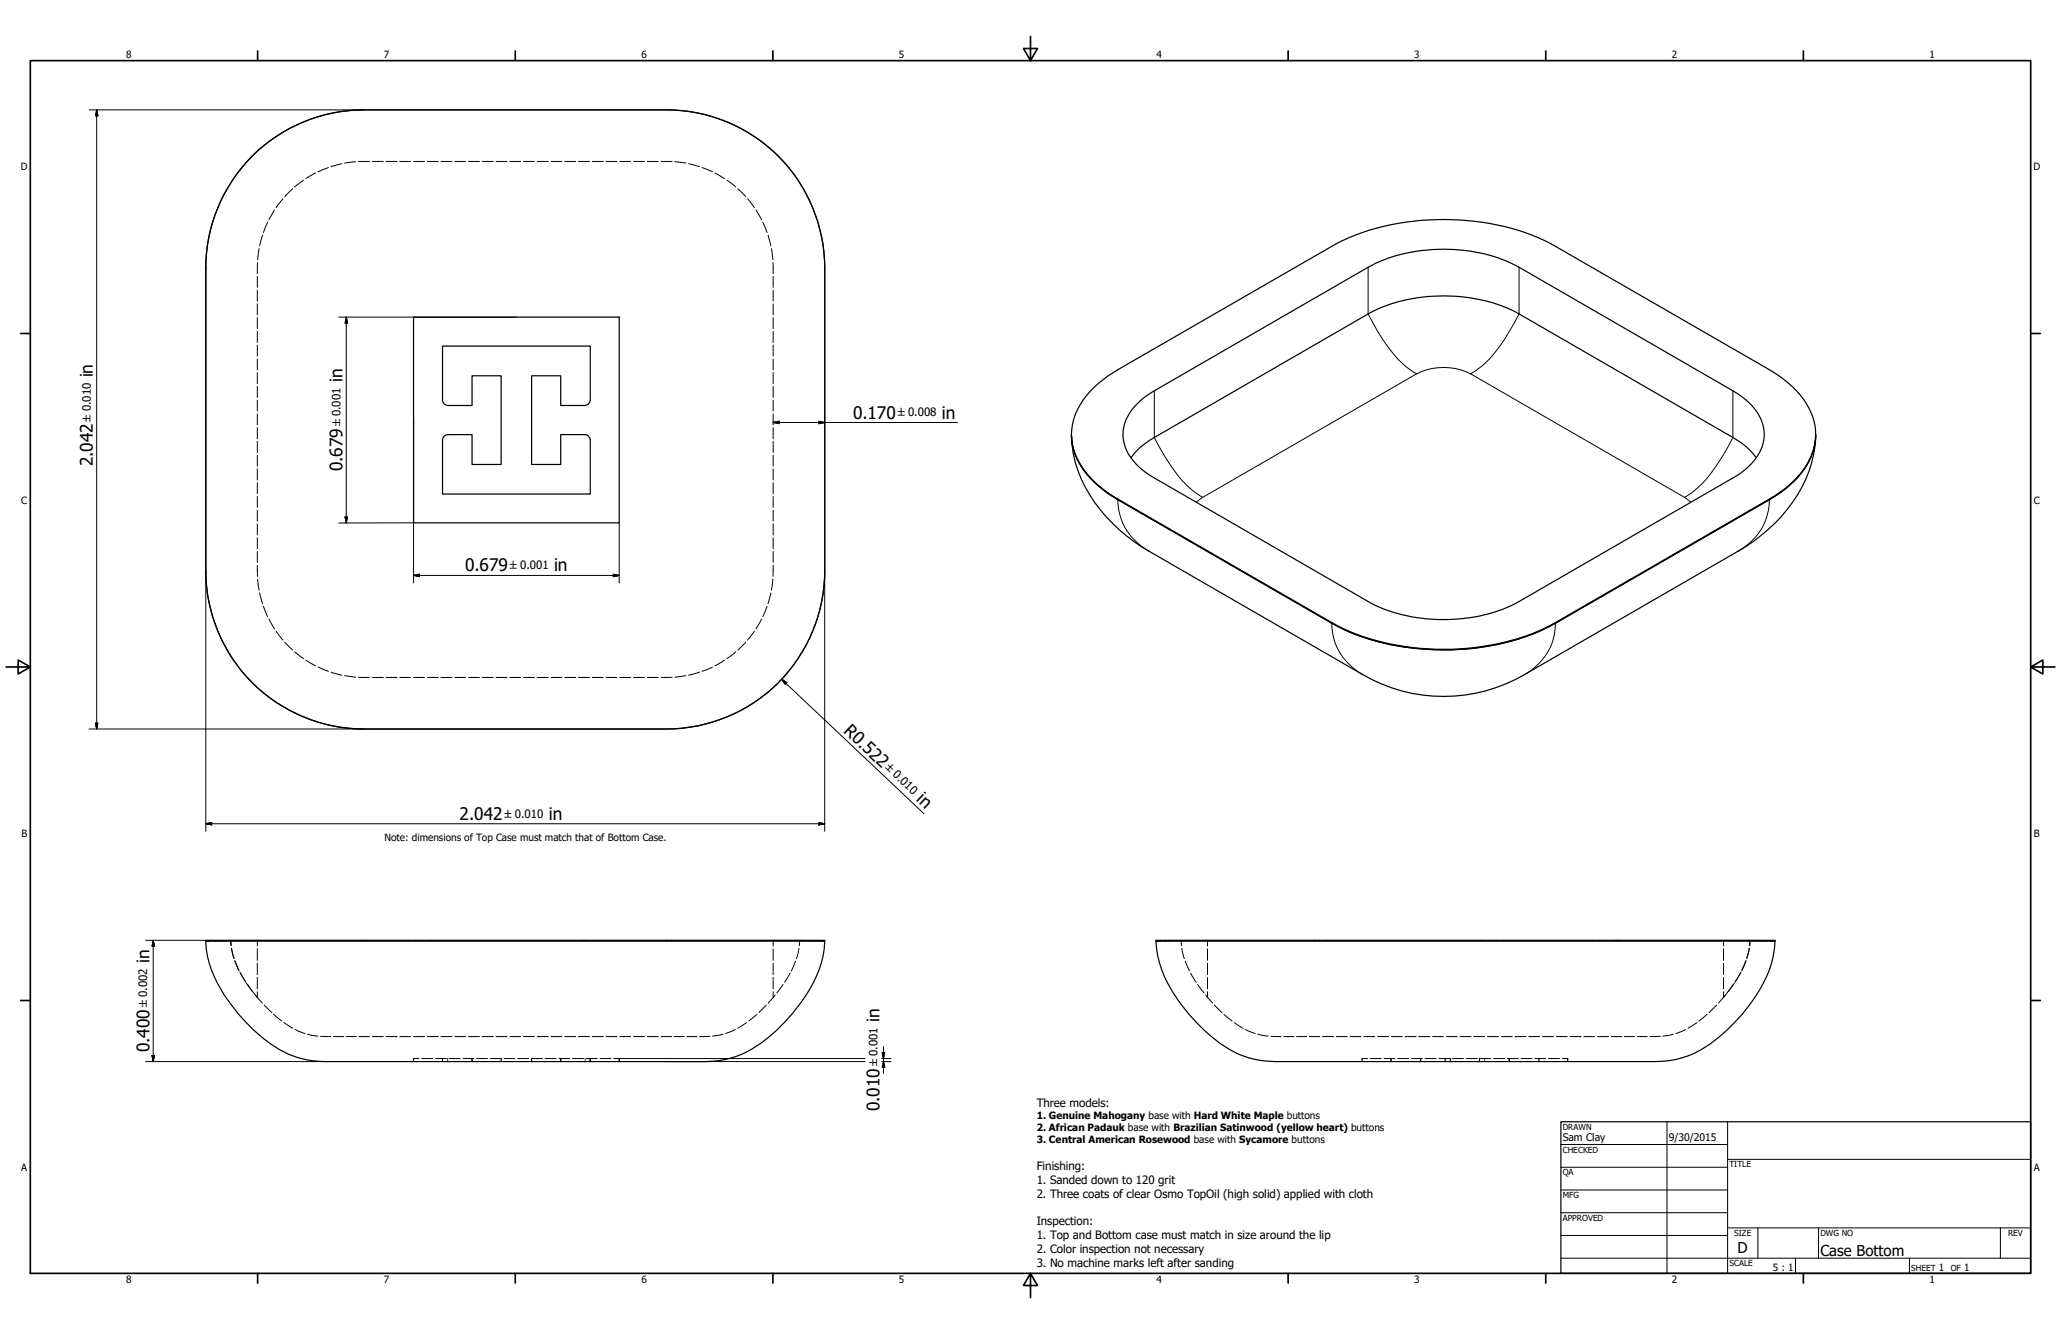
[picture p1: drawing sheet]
<svg xmlns="http://www.w3.org/2000/svg" width="864mm" height="559mm" viewBox="0 0 864 559" stroke-linecap="round" stroke-linejoin="round" font-family="sans-serif">
<!-- layer: Hidden (ANSI) -->
<g fill="none" stroke="#000" stroke-width=".42">
<path d="M122.6 79.1l-3.3 3.3M127.2 75.5l-3.7 2.8M132.2 72.5l-4 2.3M137.6 70.2l-4.3 1.7M143.3 68.6l-4.6 1.2M149 67.8l-4.6 .5M154.8 67.6l-4.6 .1M156 67.6h4.6M161.7 67.6h4.7M167.5 67.6h4.6M173.3 67.6h4.6M179 67.6h4.6"/>
<path d="M184.8 67.6h4.6M190.6 67.6h4.5M196.3 67.6h4.6M202.1 67.6h4.6M207.8 67.6h4.7M213.6 67.6h4.6M219.3 67.6h4.7M225.1 67.6h4.6M230.9 67.6h4.6M236.7 67.6h4.5M242.4 67.6h4.6M248.2 67.6h4.6"/>
<path d="M253.9 67.6h4.6M259.7 67.6h4.6M265.4 67.6h4.7M271.2 67.6h4.6M277 67.6l4.6 .1M282.8 67.8l4.6 .5M288.5 68.6l4.6 1.2M294.2 70.2l4.3 1.7M299.6 72.5l4 2.3M304.6 75.5l3.7 2.8M309.2 79.1l3.3 3.3M110 98.5l-1.2 4.5"/>
<path d="M112.1 93.1l-1.7 4.3M115 87.9l-2.3 4.1M118.6 83.3l-2.9 3.7M313.2 83.3l2.9 3.7M316.8 87.9l2.3 4.1M319.7 93.1l1.7 4.3M321.8 98.5l1.2 4.5M107.8 115.8v4.6M107.9 110l-.1 4.6M108.6 104.1l-.7 4.7M323.2 104.1l.6 4.7M323.9 110l.1 4.6"/>
<path d="M324 115.8v4.6M107.8 121.5v4.7M107.8 127.3v4.6M107.8 133v4.7M107.8 138.8v4.6M324 121.5v4.7M324 127.3v4.6M324 133v4.7M324 138.8v4.6M107.8 144.6v4.6M107.8 150.4v4.5M107.8 156.1v4.6"/>
<path d="M324 144.6v4.6M324 150.4v4.5M324 156.1v4.6M107.8 161.9v4.6M107.8 167.6v4.6M107.8 173.4v4.6M107.8 179.1v4.7M324 161.9v4.6M324 167.6v4.6M324 173.4v4.6M324 179.1v4.7M107.8 184.9v4.6"/>
<path d="M107.8 190.7v4.6M107.8 196.4v4.6M324 184.9v4.6M324 190.7v4.6M324 196.4v4.6M107.8 202.2v4.6M107.8 208v4.5M107.8 213.7v4.6M107.8 219.5v4.6M324 202.2v4.6M324 208v4.5M324 213.7v4.6"/>
<path d="M324 219.5v4.6M107.8 236.8l.1 4.6M107.8 225.2v4.7M107.8 231v4.6M324 236.8l-.1 4.6M324 225.2v4.7M324 231v4.6M107.9 242.6l.7 4.6M108.8 248.3l1.2 4.6M110.4 254l1.7 4.3M112.7 259.3l2.3 4.1M319.1 259.3l-2.3 4.1"/>
<path d="M321.4 254l-1.7 4.3M323 248.3l-1.2 4.6M323.8 242.6l-.6 4.6M115.7 264.4l2.9 3.7M119.3 269l3.3 3.3M123.5 273l3.7 2.9M128.2 276.5l4 2.4M133.3 279.4l4.3 1.8M298.5 279.4l-4.3 1.8M303.6 276.5l-4 2.4M308.3 273l-3.7 2.9M312.5 269l-3.3 3.3"/>
<path d="M316.1 264.4l-2.9 3.7M138.7 281.6l4.6 1.2M144.4 283l4.6 .7M150.2 283.7l4.6 .1M156 283.8h4.6M161.7 283.8h4.7M167.5 283.8h4.6M173.3 283.8h4.6M179 283.8h4.6M184.8 283.8h4.6M190.6 283.8h4.5M196.3 283.8h4.6"/>
<path d="M202.1 283.8h4.6M207.8 283.8h4.7M213.6 283.8h4.6M219.3 283.8h4.7M225.1 283.8h4.6M230.9 283.8h4.6M236.7 283.8h4.5M242.4 283.8h4.6M248.2 283.8h4.6M253.9 283.8h4.6M259.7 283.8h4.6M265.4 283.8h4.7"/>
<path d="M271.2 283.8h4.6M281.6 283.7l-4.6 .1M287.4 283l-4.6 .7M293.1 281.6l-4.6 1.2M86.2 394.1h2.1M93.5 394l-4.2 .1M96.7 394l.1 2.1M96.7 394h2.2M96.7 394l.1 2.2M96.7 394h-2.1M100 394h4.5M105.6 394h4.5"/>
<path d="M107.8 393.9v2.3M107.8 397.4v4.9M111.2 394h4.5M116.8 394h4.5M122.4 394h4.5M128 394h4.4M133.5 394h4.5M139.1 394h4.5M144.7 394h4.5M150.3 394h4.5M156 394h4.6M161.7 394h4.7"/>
<path d="M167.5 394h4.6M173.3 394h4.6M179 394h4.6M184.8 394h4.6M190.6 394h4.5M196.3 394h4.6M202.1 394h4.6M207.8 394h4.7M213.6 394h4.6M219.3 394h4.7M225.1 394h4.6M230.9 394h4.6"/>
<path d="M236.7 394h4.5M242.4 394h4.6M248.2 394h4.6M253.9 394h4.6M259.7 394h4.6M265.4 394h4.7M271.2 394h4.6M277 394h4.5zM282.6 394h4.5M288.2 394h4.5M293.8 394h4.5M299.4 394h4.4"/>
<path d="M304.9 394h4.5M310.5 394h4.5M316.1 394h4.5M321.7 394h4.5M324 393.9v2.3M324 397.4v4.9M327.3 394h4.5M332.9 394h2.2M334.8 397.3l-1.1 4.3M335.1 394l-.1 2.2M335.1 394h2.1M338.3 394l4.2 .1"/>
<path d="M343.5 394.1h2.1M484.4 394.1h2.1M491.7 394l-4.1 .1M494.9 394h2.2M494.9 394l.1 2.2M494.9 394h-2.1M495.2 397.3l1.1 4.3M498.2 394h4.5M503.8 394h4.5M506 393.9v2.3M506 397.4v4.9M509.4 394h4.4"/>
<path d="M515 394h4.4M520.6 394h4.4M526.2 394h4.4M531.7 394h4.5M537.3 394h4.5M542.9 394h4.5M548.4 394h4.6zM554.2 394h4.6M559.9 394h4.6M565.7 394h4.6M571.4 394h4.7M577.2 394h4.7"/>
<path d="M583 394h4.6M588.7 394h4.6M594.5 394h4.6M600.3 394h4.5M606 394h4.6M611.8 394h4.6M617.5 394h4.7M623.3 394h4.6M629.1 394h4.6M634.8 394h4.6M640.6 394h4.6M646.4 394h4.5"/>
<path d="M652.1 394h4.6M657.9 394h4.6M663.6 394h4.6M669.4 394h4.6M675.1 394h4.6M680.8 394h4.5M686.4 394h4.5M692 394h4.5M697.5 394h4.6M703.1 394h4.5M708.7 394h4.5M714.3 394h4.5"/>
<path d="M719.9 394h4.4M722.2 393.9v2.3M722.2 397.4v4.9M725.5 394h4.4M731.1 394h2.2M733.3 394l-.1 2.1M733.3 394l-.1 2.2M733.3 394h2.1M736.4 394l4.2 .1M741.7 394.1h2.1M98 401.3l-1-4 1.1 4.3M98.4 402.3l1.6 4"/>
<path d="M98.4 402.7l1.8 4M100.5 407.2l2.2 3.7M100.7 407.7l2.4 3.8M103.3 411.9l2.5 3.4M103.7 412.4l2.6 3.5M107 416.8l2.9 3.4M107.8 403.5v4.7M107.8 409.4v4.8M107.8 415.4v2.4l-1.4-1.7M324 403.5v4.7M324 409.4v4.8M324 415.4v2.4"/>
<path d="M324.8 416.8l-2.9 3.4M328.1 412.4l-2.6 3.5M331.1 407.7l-2.4 3.8M333.4 402.7l-1.8 4M496.6 402.7l1.8 4M498.9 407.7l2.3 3.8M501.8 412.4l2.7 3.5M505.2 416.8l2.9 3.4M506 403.5v4.7M506 409.4v4.8M506 415.4v2.4M722.2 403.5v4.7"/>
<path d="M722.2 409.4v4.8M722.2 415.4v2.4l1.3-1.7M722.9 416.8l-2.8 3.4M726.3 412.4l-2.7 3.5M726.7 411.9l-2.5 3.4M729.2 407.7l-2.3 3.8M729.5 407.2l-2.2 3.7M731.6 402.7l-1.8 4M731.6 402.3l-1.7 4M732 401.3l1-4-1.1 4.3M110.7 421l3.1 3.1M114.6 424.9l3.4 2.8"/>
<path d="M118.9 428.4l3.8 2.3M123.7 431.2l4.1 1.7M128.8 433.2l4.4 .8M134.3 434.1l4.4 .1M139.7 434.2h4.3M145 434.2h4.4M150.4 434.2h4.4M156 434.2h4.6M161.7 434.2h4.7M167.5 434.2h4.6M173.3 434.2h4.6M179 434.2h4.6"/>
<path d="M184.8 434.2h4.6M190.6 434.2h4.5M196.3 434.2h4.6M202.1 434.2h4.6M207.8 434.2h4.7M213.6 434.2h4.6M219.3 434.2h4.7M225.1 434.2h4.6M230.9 434.2h4.6M236.7 434.2h4.5M242.4 434.2h4.6M248.2 434.2h4.6"/>
<path d="M253.9 434.2h4.6M259.7 434.2h4.6M265.4 434.2h4.7M271.2 434.2h4.6M277 434.2h4.4M282.4 434.2h4.4M287.8 434.2h4.3M297.5 434.1l-4.4 .1M303 433.2l-4.4 .8M308.1 431.2l-4.1 1.7M312.9 428.4l-3.8 2.3M317.2 424.9l-3.4 2.8"/>
<path d="M321.1 421l-3.1 3.1M508.8 421l3.2 3.1M512.8 424.9l3.5 2.8M517.1 428.4l3.8 2.3M521.8 431.2l4.2 1.7M527 433.2l4.4 .8M532.5 434.1l4.3 .1M537.9 434.2h4.3M543.2 434.2h4.3M548.6 434.2h4.4M554.2 434.2h4.6M559.9 434.2h4.6"/>
<path d="M565.7 434.2h4.6M571.4 434.2h4.7M577.2 434.2h4.7M583 434.2h4.6M588.7 434.2h4.6M594.5 434.2h4.6M600.3 434.2h4.5M606 434.2h4.6M611.8 434.2h4.6M617.5 434.2h4.7M623.3 434.2h4.6M629.1 434.2h4.6"/>
<path d="M634.8 434.2h4.6M640.6 434.2h4.6M646.4 434.2h4.5M652.1 434.2h4.6M657.9 434.2h4.6M663.6 434.2h4.6M669.4 434.2h4.6M675.1 434.2h4.5M680.7 434.2h4.2M686 434.2h4.2M695.7 434.1l-4.4 .1M701.2 433.2l-4.4 .8"/>
<path d="M706.3 431.2l-4.1 1.7M711.1 428.4l-3.8 2.3M715.3 424.9l-3.4 2.8M719.3 421l-3.1 3.1M173.3 443.4v.4zM173.3 444.2v.5M173.3 443.4h2.3M176.7 443.4h4.7M182.5 443.4h4.6M185.4 443.4v.4M185.4 444.2v.5M187.6 443.4v.4"/>
<path d="M187.6 444.2v.5M188.2 443.4h4.6M194 443.4h4.6M197.8 443.4v.4M197.8 444.2v.5M199.7 443.4h4.6M205.5 443.4h4.5v.4M210 444.2v.5M211.2 443.4h4.6M216.9 443.4h4.7M222.8 444.2v.5M227.3 443.4h-4.5v.4"/>
<path d="M228.4 443.4h4.6M234.2 443.4h4.6M234.9 443.4v.4M234.9 444.2v.5M239.9 443.4h4.6M245.2 443.4v.4M245.2 444.2v.5M245.7 443.4h4.6M247.3 443.4v.4M247.3 444.2v.5M251.4 443.4h4.6M257.2 443.4h2.3v.4"/>
<path d="M259.5 444.2v.5M570.7 443.4v.4v-.4h2.3M570.7 444.2v.5M574.2 443.4h4.6M579.9 443.4h4.6M582.9 443.4v.4M582.9 444.2v.5M585.7 443.4h4.6M591.4 443.4h4.6M595.2 443.4v.4M595.2 444.2v.5M597.2 443.4h4.6"/>
<path d="M602.9 443.4h4.6M605.5 443.4v.4M605.5 444.2v.5M607.8 443.4v.4M607.8 444.2v.5M608.6 443.4h4.6M614.4 443.4h4.6M619.9 443.4v.4M619.9 444.2v.5M620 443.4v.4M620 444.2v.5M620.1 443.4h4.6"/>
<path d="M622.1 443.4v.4M622.1 444.2v.5M625.9 443.4h4.6M631.6 443.4h4.6M632.4 443.4v.4M632.4 444.2v.5M637.3 443.4h4.7M643.1 443.4h4.6M644.8 443.4v.4M644.8 444.2v.5M648.8 443.4h4.7M654.6 443.4h2.3"/>
<path d="M656.9 443.4v.4zM656.9 444.2v.5"/>
</g>
<!-- layer: Visible (ANSI) -->
<path d="M105.6 65.5a66.7 66.7 0 0 1 46.9-19.5h126.8a66.2 66.2 0 0 1 66.3 66.3v126.8a66.2 66.2 0 0 1-66.3 66.3h-126.8a66.3 66.3 0 0 1-66.3-66.3v-126.8a67 67 0 0 1 19.4-46.8zM173.3 132.8h86.2v86.2h-86.2zM573.3 131.5a70.7 70.7 0 0 1 58.2-2.5l5 2.5M185.4 145h61.9v22.6a2.39 2.39 0 0 1-2.3 2.3h-10.1v-12.5h-12.1v37.2h12.1v-12.5h10.3a2.43 2.43 0 0 1 2.1 2.1v22.7h-61.9v-22.6a2.28 2.28 0 0 1 2.4-2.2h10v12.5h12.2v-37.2h-12.2v12.5h-10.2a2.4 2.4 0 0 1-2.2-2.4zM86.2 394.1h259.4a47.1 47.1 0 0 1-10.6 26.7 62 62 0 0 1-25.9 21.5l-6.1 1.7-7.7 .7h-158.8a39.5 39.5 0 0 1-26.6-10.1 65.3 65.3 0 0 1-23-34zM86.2 393.9h259.4v.2h-259.4zM484.4 394.1h259.4a47.1 47.1 0 0 1-10.6 26.7 63.1 63.1 0 0 1-25.9 21.5l-6.1 1.7-7.7 .7h-158.8a39.2 39.2 0 0 1-26.6-10.1 68.6 68.6 0 0 1-22.2-31.1l-1.3-6.1zM550.7 394.1h-66.3v-.2h259.4v.2h-66.3" fill="none" stroke="#000" stroke-width=".51"/>
<!-- layer: Visible Narrow (ANSI) -->
<g fill="none" stroke="#000" stroke-width=".42">
<path d="M573.3 112v19.5a73 73 0 0 0 15.1 21.5l5.2 3.6M636.5 112v19.5a73 73 0 0 1-15.1 21.5l-5.2 3.6M593.6 156.6a25.3 25.3 0 0 1 22.6 0M593.6 156.6l-89.7 51.7M616.2 156.6l89.7 51.7M483.7 163.7v19.6a64.1 64.1 0 0 0 17.6 23.4l2.6 1.6M726.1 163.7v19.6a64.1 64.1 0 0 1-17.6 23.4l-2.6 1.6M468.4 209a24.5 24.5 0 0 0 12.9 21.9M503.9 208.3l-2.6 2.1M705.9 208.3l2.6 2.1M741.4 209a24.5 24.5 0 0 1-12.9 21.9M558 260.8a24.7 24.7 0 0 0 13 21.8"/>
<path d="M651.8 260.8a24.7 24.7 0 0 1-13 21.8"/>
</g>
<path d="M573.3 131.5l-89.6 51.8a28.7 28.7 0 0 0-9.8 8.5M636.5 131.5l89.6 51.8a28.7 28.7 0 0 1 9.8 8.5M456.8 163.9l5.2-4.7 6.4-4.3 89.6-51.7a100.6 100.6 0 0 1 59.9-10.5 87.3 87.3 0 0 1 33.9 10.5l89.6 51.7a37.9 37.9 0 0 1 18.7 21.5 24.9 24.9 0 0 1-7.1 23.6l-3.3 3.3-6.1 4.4-91.8 53.1a100.1 100.1 0 0 1-56.7 10.8 92.8 92.8 0 0 1-37.1-10.8l-89.6-51.8a37.5 37.5 0 0 1-18.7-21.4 24.9 24.9 0 0 1 7.1-23.7zM475.9 169.8l3.5-3.2 4.3-2.9 89.6-51.7a70.7 70.7 0 0 1 50.7-5.1l7.5 2.6 5 2.5 89.6 51.7a24 24 0 0 1 12.9 15.8 18.8 18.8 0 0 1-8.6 17.9l-4.3 2.8-89.6 51.8a69.6 69.6 0 0 1-46.7 6 57.3 57.3 0 0 1-16.5-6l-89.6-51.8a25 25 0 0 1-12.7-14.5 16.7 16.7 0 0 1 4.9-15.9zM448.9 182.2a29.1 29.1 0 0 0 11.2 21.3l3.9 3 4.4 2.8 89.6 51.7M448.9 182.8a55.4 55.4 0 0 0 20 39.1 70.8 70.8 0 0 0 12.4 8.9l89.7 51.8a67.4 67.4 0 0 0 67.8 0l89.6-51.8a64.7 64.7 0 0 0 30.8-37.3l1.4-7.1 .3-3.6M448.9 182v.2M760.8 182.2a28.7 28.7 0 0 1-11.1 21.3l-3.9 3-4.4 2.8-89.6 51.7a99.5 99.5 0 0 1-56.7 10.8 91.4 91.4 0 0 1-37.1-10.8M760.9 182v.2" fill="none" stroke="#000" stroke-width=".51"/>
<!-- layer: Border (ANSI) -->
<g fill="none" stroke="#000" stroke-width=".7">
<path d="M431.8 15.2v10.2l-2.9-5.1h5.8l-2.9 5.1M12.7 25.4h838.2v508h-838.2zM107.9 21.3v4.1M215.9 21.3v4.1M323.8 21.3v4.1M539.8 21.3v4.1M647.7 21.3v4.1M755.6 21.3v4.1M8.6 139.7h4.1M850.9 139.7h4.1M2.5 279.4h10.2l-5.1-2.9v5.8l5.1-2.9M850.9 279.4l5.1 2.9v-5.8l-5.1 2.9h10.2"/>
<path d="M8.6 419.1h4.1M850.9 419.1h4.1M107.9 533.4v4.1M215.9 533.4v4.1M323.8 533.4v4.1M431.8 533.4l2.9 5.1h-5.8l2.9-5.1v10.2M539.8 533.4v4.1M647.7 533.4v4.1M755.6 533.4v4.1"/>
</g>
<!-- layer: Title (ANSI) -->
<g fill="none" stroke="#000" stroke-width=".42">
<path d="M654 479.4h69.9M698.5 469.9v63.5M723.9 469.9v63.5M654 488.9h69.9M654 498.5h69.9M723.9 485.6h127M654 508h69.9M654 517.5h69.9M723.9 514.3h127M736.6 514.3v12.7M762 514.3v12.7M838.2 514.3v12.7"/>
<path d="M654 527h196.9M752.3 527v6.4M800.1 527v6.4"/>
</g>
<path d="M654 469.9h196.9v63.5h-196.9z" fill="none" stroke="#000" stroke-width=".51"/>
<!-- layer: Dimension (ISO) -->
<g fill="none" stroke="#000" stroke-width=".42">
<path d="M37.3 46h115.2M40.5 46l.5 2.5h-1zM40.5 46v259.4M141.9 132.8h74.4M145.1 132.8l.5 2.6h-1zM145.1 132.8v86.3M173.3 176v68.2M324 177l2.5-.5v1zM324 177h77.2M343.1 176.5l2.5 .5-2.5 .5zM144.6 216.5h1l-.5 2.6zM173.3 219l-31.4 .1"/>
<path d="M259.5 219v25.2M86.2 239.1v109.1M345.6 239.1v109.1M173.3 241l2.5-.5v1.1zM173.3 241h86.2M257 240.5l2.5 .5-2.5 .6zM327.5 284.5l2.2 1.4-.7 .7zM327.5 284.5l59.7 56.4M37.3 305.4h115.2M40 302.9h1l-.5 2.5zM86.2 345.1l2.5-.5v1zM86.2 345.1h259.4"/>
<path d="M343.1 344.6l2.5 .5-2.5 .5zM61 393.9h25.2M64.2 393.9l.5 2.5h-1zM64.2 393.9v50.8M370.2 438.4v11.2M61 444.7h75.5M63.7 442.2h1l-.5 2.5zM259.5 443.4h103M279.3 444.7h83.2M369.4 444.7h4M369.4 443.4h4M369.7 440.9h1l-.5 2.5z"/>
<path d="M370.2 444.7l.5 2.5h-1z"/>
</g>
<g fill="#000" stroke="#000" stroke-width=".42">
<path d="M40.5 46l.5 2.5zM40.5 46l.5 2.5h-1zM145.1 132.8l.5 2.6zM145.1 132.8l.5 2.6h-1zM324 177l2.5-.5zM324 177l2.5-.5v1zM343.1 177.5l2.5-.5zM343.1 176.5l2.5 .5-2.5 .5zM144.6 216.5l.5 2.6zM144.6 216.5h1l-.5 2.6zM173.3 241l2.5-.5zM173.3 241l2.5-.5v1.1z"/>
<path d="M257 241.6l2.5-.6zM257 240.5l2.5 .5-2.5 .6zM327.5 284.5l2.2 1.4zM327.5 284.5l2.2 1.4-.7 .7zM40 302.9l.5 2.5zM40 302.9h1l-.5 2.5zM86.2 345.1l2.5-.5zM86.2 345.1l2.5-.5v1zM343.1 345.6l2.5-.5zM343.1 344.6l2.5 .5-2.5 .5zM64.2 393.9l.5 2.5zM64.2 393.9l.5 2.5h-1z"/>
<path d="M63.7 442.2l.5 2.5zM63.7 442.2h1l-.5 2.5zM369.7 440.9l.5 2.5zM369.7 440.9h1l-.5 2.5zM370.2 444.7l.5 2.5zM370.2 444.7l.5 2.5h-1z"/>
</g>
<g font-size="7.2">
<text x="38.9" y="158.1" transform="rotate(-90 38.9 158.1)">in</text>
<text x="143.5" y="160.1" transform="rotate(-90 143.5 160.1)">in</text>
<text x="357.4" y="175.3">0.170</text>
<text x="394.7" y="175.3">in</text>
<text x="38.9" y="195.4" transform="rotate(-90 38.9 195.4)">2.042</text>
<text x="143.4" y="197.4" transform="rotate(-90 143.4 197.4)">0.679</text>
<text x="194.9" y="239.4">0.679</text>
<text x="232.2" y="239.4">in</text>
<text x="353.2" y="306.6" transform="rotate(43 353.2 306.6)">R0.522</text>
<text x="383.6" y="335.2" transform="rotate(43 383.6 335.2)">in</text>
<text x="192.6" y="343.4">2.042</text>
<text x="229.9" y="343.5">in</text>
<text x="62.6" y="403.5" transform="rotate(-90 62.6 403.5)">in</text>
<text x="368.6" y="428.2" transform="rotate(-90 368.6 428.2)">in</text>
<text x="62.6" y="440.8" transform="rotate(-90 62.6 440.8)">0.400</text>
<text x="368.6" y="465.5" transform="rotate(-90 368.6 465.5)">0.010</text>
</g>
<g font-size="6.3">
<text x="728.1" y="524.9">D</text>
<text x="762.8" y="526.2">Case Bottom</text>
</g>
<g font-size="4.8">
<text x="434.4" y="463.6">Three models:</text>
<text x="434.4" y="490.2">Finishing:</text>
<text x="434.4" y="496">1. Sanded down to 120 grit</text>
<text x="434.4" y="501.7">2. Three coats of clear Osmo TopOil (high solid) applied with cloth</text>
<text x="434.4" y="513.3">Inspection:</text>
<text x="434.4" y="519">1. Top and Bottom case must match in size around the lip</text>
<text x="434.4" y="524.8">2. Color inspection not necessary</text>
<text x="434.4" y="530.5">3. No machine marks left after sanding</text>
</g>
<g font-size="4.6">
<text x="38" y="176.6" transform="rotate(-90 38 176.6)">±0.010</text>
<text x="142.6" y="178.6" transform="rotate(-90 142.6 178.6)">±0.001</text>
<text x="376.2" y="174.4">±0.008</text>
<text x="213.7" y="238.5">±0.001</text>
<text x="370.8" y="321.9" transform="rotate(43 370.8 321.9)">±0.010</text>
<text x="211.5" y="342.6">±0.010</text>
<text x="61.7" y="422" transform="rotate(-90 61.7 422)">±0.002</text>
<text x="367.7" y="446.7" transform="rotate(-90 367.7 446.7)">±0.001</text>
</g>
<g font-size="4.4">
<text x="654.8" y="477.8">Sam Clay</text>
<text x="699.3" y="478">9/30/2015</text>
</g>
<g font-size="4.2">
<text x="52.8" y="24.4">8</text>
<text x="160.8" y="24.4">7</text>
<text x="268.7" y="24.4">6</text>
<text x="376.7" y="24.4">5</text>
<text x="484.6" y="24.4">4</text>
<text x="592.6" y="24.4">3</text>
<text x="700.5" y="24.4">2</text>
<text x="808.5" y="24.4">1</text>
<text x="8.8" y="71.4">D</text>
<text x="852" y="71.4">D</text>
<text x="8.9" y="211.1">C</text>
<text x="852.2" y="211.1">C</text>
<text x="9" y="350.8">B</text>
<text x="161.1" y="352.2">Note: dimensions of Top Case must match that of Bottom Case.</text>
<text x="852.2" y="350.8">B</text>
<text x="434.4" y="468.8">1. Genuine Mahogany base with Hard White Maple buttons</text>
<text x="434.4" y="473.8">2. African Padauk base with Brazilian Satinwood (yellow heart) buttons</text>
<text x="434.4" y="478.9">3. Central American Rosewood base with Sycamore buttons</text>
<text x="8.9" y="490.5">A</text>
<text x="852.2" y="490.5">A</text>
<text x="742.9" y="532.6">5 : 1</text>
<text x="812.4" y="532.6">1</text>
<text x="823" y="532.6">1</text>
<text x="52.8" y="537.5">8</text>
<text x="160.8" y="537.5">7</text>
<text x="268.7" y="537.5">6</text>
<text x="376.7" y="537.5">5</text>
<text x="484.6" y="537.5">4</text>
<text x="592.6" y="537.5">3</text>
<text x="700.5" y="537.5">2</text>
<text x="808.5" y="537.5">1</text>
</g>
<g font-size="3.5">
<text x="654.8" y="473.2">DRAWN</text>
<text x="654.8" y="482.8">CHECKED</text>
<text x="724.7" y="488.9">TITLE</text>
<text x="654.8" y="492.3">QA</text>
<text x="654.8" y="501.8">MFG</text>
<text x="654.8" y="511.4">APPROVED</text>
<text x="726.7" y="517.7">SIZE</text>
<text x="762.8" y="517.7">DWG NO</text>
<text x="841.4" y="517.7">REV</text>
<text x="724.7" y="530.4">SCALE</text>
<text x="800.9" y="532.6">SHEET</text>
<text x="817.4" y="532.6">OF</text>
</g>
</svg>
